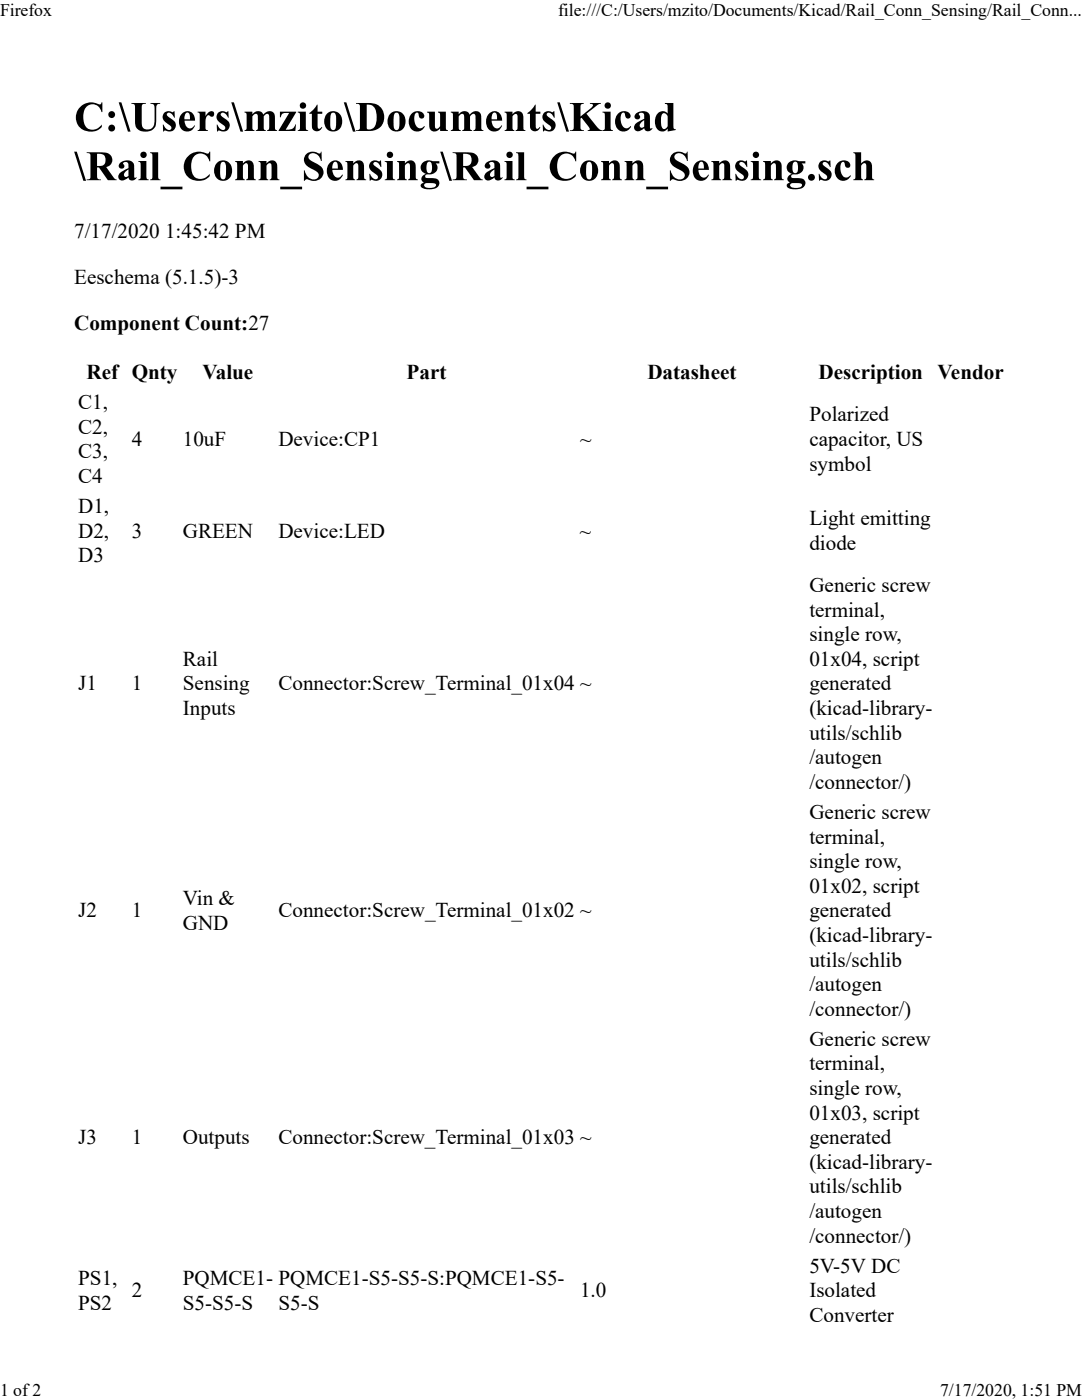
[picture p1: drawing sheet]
<svg xmlns="http://www.w3.org/2000/svg" width="216mm" height="279mm" viewBox="0 0 216 279" stroke-linecap="round" stroke-linejoin="round" font-family="sans-serif">
<g fill="#000">
<path d="M14.8 30.3h.5l1.9 5.8h-.6zM17.3 30.4h2.6a2.09 2.09 0 0 1 2.5 1.2 1.42 1.42 0 0 1-1.2 1.7l1.6 2.3 .5 .2v.2h-1.8l-1.8-2.6h-.3v1.6a.62 .62 0 0 0 .1 .7 .62 .62 0 0 0 .7 .1v.2h-2.9v-.2a.61 .61 0 0 0 .6-.1 .61 .61 0 0 0 .2-.7v-3.6a.61 .61 0 0 0-.2-.7 .61 .61 0 0 0-.6-.2zM19.4 30.7v2.4a1.24 1.24 0 0 0 1.6-.9 1.25 1.25 0 0 0-.3-1.3 1.25 1.25 0 0 0-1.3-.2zM24.1 32.4a1.66 1.66 0 0 1 2.6 .5l.1 2.5 .1 .1 .3-.2 .1 .2a.87 .87 0 0 1-.9 .5 .87 .87 0 0 1-.8-.6l-.3 .3a.93 .93 0 0 1-1 .4 .93 .93 0 0 1-.7-.8 2.62 2.62 0 0 1 2-1.8v-.4a.57 .57 0 0 0-.3-.7 .57 .57 0 0 0-.7 .3 .55 .55 0 0 1 0 .8 .55 .55 0 0 1-.8 0 .55 .55 0 0 1 0-.7zM25.1 34.2a.56 .56 0 0 0-.4 .7 .56 .56 0 0 0 .6 .4l.3-.2v-1.3zM28 30.9a.65 .65 0 0 1 1.3 0 .65 .65 0 0 1-1.3 0zM27.6 32.1h1.6v3.3l.1 .3 .4 .1v.2h-2.1v-.2l.4-.1 .1-.5v-2.5l-.1-.3-.4-.1zM30 30.4h1.6v5l.1 .3 .3 .1v.2h-2v-.2l.3-.1 .1-.5v-4.2l-.1-.3-.3-.2zM32 37.3h4.4v.5h-4.4zM37.6 31.1a3.4 3.4 0 0 1 3.8-.4l.3-.1 .1-.3h.2v1.9h-.2a1.83 1.83 0 0 0-2.1-1.5 1.83 1.83 0 0 0-1.5 2 2.67 2.67 0 0 0 1.2 2.9 2.24 2.24 0 0 0 2.4-.9 1.25 1.25 0 0 1-.9 1.2 2.92 2.92 0 0 1-3.7-1 2.92 2.92 0 0 1 .4-3.8zM43.5 32.4a1.91 1.91 0 0 1 2.3 .1 1.91 1.91 0 0 1 .4 2.3 1.83 1.83 0 0 1-2.3 1.2 1.83 1.83 0 0 1-1.2-2.3l.3-.8zM44.2 32.4l-.3 1.2a2.63 2.63 0 0 0 .4 2.2l.5-.1a4.8 4.8 0 0 0 0-3.3l-.3-.1zM46.9 32.1h1.6v.5a1.2 1.2 0 0 1 1.5-.5 1.2 1.2 0 0 1 .7 1.5v2l.4 .2v.2h-2l.4-.5v-2.1a.53 .53 0 0 0 0-.6 .53 .53 0 0 0-.6-.2l-.4 .5v2.3l.1 .3 .3 .1v.2h-2v-.2l.3-.1 .1-.6v-2.4l-.1-.3-.3-.1zM51.6 32.1h1.6v.5a1.19 1.19 0 0 1 1.5-.5 1.19 1.19 0 0 1 .6 1.5l.1 2 .4 .2v.2h-2l.4-.6v-2a.53 .53 0 0 0 0-.6 .53 .53 0 0 0-.6-.2l-.4 .5v2.5l.3 .4h-1.9v-.2l.3-.1 .1-.6v-2.4l-.1-.3-.3-.1zM55.9 37.3h4.4v.5h-4.4zM61.1 30.7a2.57 2.57 0 0 1 2.7-.1l.4-.3v1.8h-.2a1.46 1.46 0 0 0-.8-1.3 1.46 1.46 0 0 0-1.6 .2 1.08 1.08 0 0 0 1 1.3 2.51 2.51 0 0 1 2 2.1 2.07 2.07 0 0 1-3.2 1.4l-.8 .3v-2.1h.2a1.75 1.75 0 0 0 2.5 1.6 .96 .96 0 0 0-.5-1.6 2.83 2.83 0 0 1-2.2-2.1l.2-.6zM65.7 32.6a1.54 1.54 0 0 1 1.9-.4 1.54 1.54 0 0 1 .8 1.7h-2.1a1.26 1.26 0 0 0 1.4 1.5l.6-.6 .1 .1a1.66 1.66 0 0 1-2 1.1 1.66 1.66 0 0 1-1.2-1.9 2.14 2.14 0 0 1 .5-1.5zM66.7 32.3l-.3 .6-.1 .7h1.1v-.4a.64 .64 0 0 0-.1-.6 .64 .64 0 0 0-.6-.3zM68.9 32.1h1.6v.5a1.19 1.19 0 0 1 1.5-.5 1.19 1.19 0 0 1 .6 1.5l.1 2 .4 .2v.2h-2l.4-.5v-2.1a.53 .53 0 0 0 0-.6 .53 .53 0 0 0-.6-.2l-.4 .5v2.3l.1 .3 .3 .1v.2h-2v-.2l.4-.1v-.6v-2.6l-.4-.2zM74 32.4a1.76 1.76 0 0 1 1.8-.2l.2-.2 .1 1.3h-.2a.99 .99 0 0 0-1.3-.9l-.1 .3 .2 .3a2.65 2.65 0 0 1 1.6 1.8 1.37 1.37 0 0 1-2.2 1.1l-.3 .2-.1-1.4h.2a.99 .99 0 0 0 1.5 .8v-.3l-.2-.3a2.8 2.8 0 0 1-1.6-1.7zM77.2 30.9a.63 .63 0 0 1 1.2 0 .63 .63 0 0 1-1.2 0zM76.8 32.1h1.6v3.3l.1 .3 .3 .1v.2h-2v-.2l.4-.1v-.5v-2.5l-.1-.3-.3-.1zM79.2 32.1h1.6v.5a1.19 1.19 0 0 1 1.6-.5 1.19 1.19 0 0 1 .6 1.5v2l.4 .2v.2h-2l.4-.5v-2.1a.53 .53 0 0 0 0-.6 .53 .53 0 0 0-.6-.2l-.4 .5v2.5l.4 .4h-2v-.2a.46 .46 0 0 0 .4-.7v-2.4l-.1-.3-.3-.1zM84.4 32.4l.5-.3 .7-.1 .8 .2h1.3v.4h-.8a1.35 1.35 0 0 1 .2 1.6 1.35 1.35 0 0 1-1.6 .6h-.2a.38 .38 0 0 0-.5 .4 .38 .38 0 0 0 .5 .3h.7a1.21 1.21 0 0 1 1.7 1.3 1.93 1.93 0 0 1-2.4 1 1.05 1.05 0 0 1-1.3-.9l.6-.5a.93 .93 0 0 1-.5-1 .93 .93 0 0 1 .9-.7 1.29 1.29 0 0 1-1-1 1.29 1.29 0 0 1 .4-1.3zM85.4 32.4a1.87 1.87 0 0 0 .1 2.1h.3a1.75 1.75 0 0 0 0-2.2zM84.7 36.7v.4a1.82 1.82 0 0 0 2.3 0v-.3a2.6 2.6 0 0 0-2.3-.1zM87.8 30.3h.5l1.9 5.8h-.5zM90.3 30.4h2.6a2.08 2.08 0 0 1 2.5 1.2 1.41 1.41 0 0 1-1.2 1.7l1.6 2.3 .5 .2v.2h-1.7l-1.8-2.6h-.4v1.6a.61 .61 0 0 0 .1 .7 .61 .61 0 0 0 .7 .1v.2h-2.9v-.2a.62 .62 0 0 0 .7-.1 .62 .62 0 0 0 .1-.7v-3.6a.63 .63 0 0 0-.1-.7 .63 .63 0 0 0-.7-.2zM92.4 30.7v2.4a1.25 1.25 0 0 0 1.7-.9 1.25 1.25 0 0 0-.4-1.3 1.25 1.25 0 0 0-1.3-.2zM96.9 32.6a1.83 1.83 0 0 1 2.9 .1v2.7l.1 .1 .3-.2 .1 .2a.88 .88 0 0 1-.8 .5 .88 .88 0 0 1-.8-.6l-.4 .3a.93 .93 0 0 1-1 .4 .93 .93 0 0 1-.7-.8 2.62 2.62 0 0 1 2.1-1.8v-.4a.56 .56 0 0 0-.3-.7 .56 .56 0 0 0-.8 .3 .55 .55 0 0 1 0 .8 .55 .55 0 0 1-.7 0 .55 .55 0 0 1-.1-.7zM98.1 34.2a.54 .54 0 0 0-.3 .8 .54 .54 0 0 0 .9 .1v-1.3zM101 30.9a.65 .65 0 0 1 1.3 0 .65 .65 0 0 1-1.3 0zM100.6 32.1h1.7v3.3v.3l.4 .1v.2h-2.1v-.2l.4-.1 .1-.5v-2.5l-.1-.3-.4-.1zM103 30.4h1.6v5l.1 .3 .4 .1v.2h-2.1v-.2l.4-.1v-.5v-4.2v-.3l-.4-.2zM105.1 37.3h4.3v.5h-4.3zM110.6 31.1a3.4 3.4 0 0 1 3.9-.4l.2-.1 .1-.3h.2v1.9h-.2a1.83 1.83 0 0 0-2.1-1.5 1.83 1.83 0 0 0-1.5 2 2.66 2.66 0 0 0 1.2 2.9 2.28 2.28 0 0 0 2.5-.9 1.25 1.25 0 0 1-1 1.2 2.92 2.92 0 0 1-3.7-1 2.92 2.92 0 0 1 .4-3.8zM116.5 32.4a1.92 1.92 0 0 1 2.3 .1 1.92 1.92 0 0 1 .5 2.3 1.83 1.83 0 0 1-2.4 1.2 1.83 1.83 0 0 1-1.1-2.3l.2-.8zM117.2 32.4l-.2 1.2a2.58 2.58 0 0 0 .4 2.2l.5-.1a5.1 5.1 0 0 0 0-3.2l-.3-.2zM119.9 32.1h1.6v.5a1.19 1.19 0 0 1 1.6-.5 1.19 1.19 0 0 1 .6 1.5v2l.4 .2v.2h-1.9l.3-.6v-2a.53 .53 0 0 0 0-.6 .53 .53 0 0 0-.6-.2l-.4 .5v2.5l.4 .4h-2v-.2l.4-.1 .1-.6-.1-2.4v-.3l-.4-.1zM124.6 32.1h1.6v.5a1.19 1.19 0 0 1 1.6-.5 1.19 1.19 0 0 1 .6 1.5v2l.4 .2v.2h-2l.4-.5v-2.1a.53 .53 0 0 0 0-.6 .53 .53 0 0 0-.6-.2l-.4 .5v2.3l.1 .3 .3 .1v.2h-2v-.2a.46 .46 0 0 0 .4-.7v-2.6l-.4-.2zM128.9 37.3h4.4v.5h-4.4zM134.2 30.7a2.54 2.54 0 0 1 2.7-.1l.3-.3v1.8h-.1a1.47 1.47 0 0 0-.9-1.3 1.47 1.47 0 0 0-1.5 .2 1.08 1.08 0 0 0 .9 1.3 2.51 2.51 0 0 1 2 2.1 2.07 2.07 0 0 1-3.2 1.4l-.7 .3v-2.1h.1a1.77 1.77 0 0 0 2.6 1.6 .96 .96 0 0 0-.6-1.6 2.82 2.82 0 0 1-2.1-2.1l.1-.6zM138.8 32.6a1.54 1.54 0 0 1 1.8-.4 1.54 1.54 0 0 1 .9 1.7h-2.1a1.23 1.23 0 0 0 1.4 1.5l.5-.6 .2 .1a1.66 1.66 0 0 1-2 1.1 1.66 1.66 0 0 1-1.3-1.9 2.24 2.24 0 0 1 .6-1.5zM139.7 32.4l-.3 .5-.1 .7h1.2l-.1-.4a.63 .63 0 0 0 0-.7 .63 .63 0 0 0-.7-.1zM141.9 32.1h1.6v.5a1.2 1.2 0 0 1 1.6-.5 1.2 1.2 0 0 1 .6 1.5v2l.4 .2v.2h-2l.4-.5v-2.1a.53 .53 0 0 0 0-.6 .53 .53 0 0 0-.6-.2l-.4 .5v2.3l.1 .3 .3 .1v.2h-2v-.2l.4-.1 .1-.6v-2.4l-.1-.3-.4-.1zM147 32.4a1.76 1.76 0 0 1 1.8-.2l.3-.2v1.3h-.1a1.01 1.01 0 0 0-1.4-.9l-.1 .3 .2 .3a2.69 2.69 0 0 1 1.6 1.8 1.37 1.37 0 0 1-2.1 1.1l-.4 .2-.1-1.4h.2a.99 .99 0 0 0 1.5 .8v-.1a3.1 3.1 0 0 0-1.3-1.4l-.4-.8zM150.2 30.9a.65 .65 0 0 1 1.3 0 .65 .65 0 0 1-1.3 0zM149.8 32.1h1.6v3.3l.1 .3 .4 .1v.2h-2.1v-.2l.4-.1 .1-.5-.1-2.5v-.3l-.4-.1zM152.3 32.1h1.5v.5a1.19 1.19 0 0 1 1.6-.5 1.19 1.19 0 0 1 .6 1.5v2l.4 .2v.2h-1.9l.3-.5v-2.1a.53 .53 0 0 0 0-.6 .53 .53 0 0 0-.6-.2l-.4 .5v2.3l.1 .3 .3 .1v.2h-1.9v-.2l.3-.1 .1-.6v-2.4l-.1-.3-.3-.1zM157.4 32.4l.6-.3 .6-.1 .8 .2h1.3v.4h-.7a1.35 1.35 0 0 1 .1 1.6 1.35 1.35 0 0 1-1.5 .6l-.6 .1-.1 .4 .2 .2h.9a1.21 1.21 0 0 1 1.7 1.3 1.92 1.92 0 0 1-2.3 1 1.04 1.04 0 0 1-1.4-.9l.6-.5a.93 .93 0 0 1-.5-1 .93 .93 0 0 1 .9-.7 1.31 1.31 0 0 1-1-1 1.31 1.31 0 0 1 .4-1.3zM158.4 32.4a1.86 1.86 0 0 0 .1 2.1h.3a1.75 1.75 0 0 0 .3-2l-.3-.2zM157.8 36.7l-.1 .4a1.82 1.82 0 0 0 2.3 0v-.3a2.6 2.6 0 0 0-2.2-.1zM161.2 35.4a.7 .7 0 0 1 1.4 0 .7 .7 0 0 1-1.4 0zM163.6 32.4a1.76 1.76 0 0 1 1.8-.2l.3-.2v1.3h-.1a1.01 1.01 0 0 0-1.3-.9l-.1 .4 .2 .2a2.72 2.72 0 0 1 1.5 1.8 1.37 1.37 0 0 1-2.1 1.1l-.4 .2v-1.4h.1a.99 .99 0 0 0 1.5 .8v-.3l-.2-.3a2.17 2.17 0 0 1-1.5-2zM167.3 32.4a1.35 1.35 0 0 1 1.4-.4 1.35 1.35 0 0 1 .9 1.2 .58 .58 0 0 1-.7 .2 .58 .58 0 0 1-.3-.6l-.3-.5a1.02 1.02 0 0 0-.6 1.5 1.37 1.37 0 0 0 1.4 1.6l.6-.4 .1 .1a1.7 1.7 0 0 1-2 .9 1.7 1.7 0 0 1-1.2-1.9l.2-1.1zM170.3 30.4h1.5v2.2a1.2 1.2 0 0 1 1.6-.5 1.2 1.2 0 0 1 .6 1.5v2l.4 .2v.2h-1.9v-.2l.3-.1 .1-.3v-2a.54 .54 0 0 0 0-.6 .54 .54 0 0 0-.6-.2l-.5 .5 .1 2.4 .3 .5h-1.9v-.2l.3-.1 .1-.6v-4.1l-.1-.3-.3-.2z"/>
<path d="M16 21.3a3.3 3.3 0 0 1 3.9-.5l.2-.1 .2-.3h.1v2h-.1a1.83 1.83 0 0 0-2.1-1.6 1.83 1.83 0 0 0-1.6 2.1 2.67 2.67 0 0 0 1.3 2.9 2.24 2.24 0 0 0 2.4-1 1.25 1.25 0 0 1-1 1.3 2.92 2.92 0 0 1-3.5-.8 2.92 2.92 0 0 1 0-3.7zM21.6 22.9a.7 .7 0 0 1 1.4 0 .7 .7 0 0 1-1.4 0zM21.6 25.6a.7 .7 0 0 1 1.4 0 .7 .7 0 0 1-1.4 0zM23.7 20.4h.5l1.9 5.9h-.6zM26.2 20.6h2.9v.1a.64 .64 0 0 0-.7 .2 .64 .64 0 0 0-.1 .7v2.7a1.31 1.31 0 0 0 1.3 1.6 1.31 1.31 0 0 0 1.2-1.7v-2.6a.67 .67 0 0 0-.8-.9v-.1h2v.1a.67 .67 0 0 0-.8 .9v2.1a2.21 2.21 0 0 1-1.4 2.5 2.21 2.21 0 0 1-2.7-1l-.2-3.6a.61 .61 0 0 0 0-.7 .61 .61 0 0 0-.7-.2zM32.7 22.5a1.73 1.73 0 0 1 1.8-.1l.3-.2 .1 1.3h-.1a1.01 1.01 0 0 0-1.4-.9l-.1 .3 .2 .3a2.62 2.62 0 0 1 1.6 1.8 1.37 1.37 0 0 1-2.2 1l-.3 .2-.1-1.3h.1a1.07 1.07 0 0 0 1.5 .9l.1-.3-.2-.4a2.75 2.75 0 0 1-1.6-1.8zM36.2 22.8a1.54 1.54 0 0 1 1.9-.5 1.54 1.54 0 0 1 .8 1.8h-2.1a1.25 1.25 0 0 0 1.4 1.5l.6-.6 .1 .1a1.66 1.66 0 0 1-2 1.1 1.66 1.66 0 0 1-1.2-1.9 2.12 2.12 0 0 1 .5-1.5zM37 22.6l-.2 1.2h1.1v-.4a.64 .64 0 0 0-.1-.7 .64 .64 0 0 0-.6-.2zM39.4 22.3h1.6v.9a1.24 1.24 0 0 1 1.6-.9 .58 .58 0 0 1-.1 .9 .58 .58 0 0 1-.8-.2 .86 .86 0 0 0-.7 1v1.7l.2 .2 .3 .1v.1h-2.1v-.1a.37 .37 0 0 0 .4-.5v-2.8l-.4-.2zM43.5 22.5a1.73 1.73 0 0 1 1.8-.1l.3-.2v1.3h-.1a.93 .93 0 0 0-1.4-.8l.2 .5a2.62 2.62 0 0 1 1.5 1.8 1.36 1.36 0 0 1-2.1 1l-.4 .2-.1-1.3h.2a1.07 1.07 0 0 0 1.4 .9l.2-.3-.3-.4a2.75 2.75 0 0 1-1.5-1.8zM46.1 20.4h.6l1.8 5.9h-.5zM48.8 22.3h1.6v.5a1.23 1.23 0 0 1 2.1 .1 1.23 1.23 0 0 1 1.2-.7 1.23 1.23 0 0 1 1.1 .8l.1 2.7 .4 .3v.1h-2v-.1l.3-.2 .1-.3v-2.2a.51 .51 0 0 0-.3-.6 .51 .51 0 0 0-.7 .4l-.1 .1v2.3a.38 .38 0 0 0 .4 .5v.1h-1.9l.3-.5v-2.3a.5 .5 0 0 0-.3-.6 .5 .5 0 0 0-.6 .4l-.1 .1v2.3a.39 .39 0 0 0 .4 .5v.1h-2v-.1l.3-.2 .1-.5v-2.4l-.1-.3-.3-.1zM55.9 22.3h3.2l-2.1 3.6a1.55 1.55 0 0 0 1.9-1.1h.2l-.2 1.3h-3.3l2.1-3.6h-.6a.89 .89 0 0 0-1.1 .9h-.1zM59.8 21.1a.65 .65 0 0 1 1.3 0 .65 .65 0 0 1-1.3 0zM59.4 22.3h1.6v3.3l.1 .3 .4 .1v.1h-2.1v-.1l.4-.2 .1-.5v-2.4l-.1-.3-.4-.1zM63.2 20.9h.2v1.4h.9v.4h-.9v2.8l.3 .2 .5-.4 .1 .1a1.08 1.08 0 0 1-1.4 .8 1.08 1.08 0 0 1-.7-1.4v-2.1h-.5v-.1l.9-.8zM65.2 22.8a1.84 1.84 0 0 1 2.2-.3 1.84 1.84 0 0 1 .9 2.1 1.83 1.83 0 0 1-2.2 1.6 1.83 1.83 0 0 1-1.4-2.4zM66.1 22.6l-.2 1.2a2.61 2.61 0 0 0 .4 2.1h.5a4.7 4.7 0 0 0 0-3.3l-.3-.1zM68.6 20.4h.5l1.9 5.9h-.6zM71 20.6h2.5a2.81 2.81 0 0 1 3.2 2.7 2.81 2.81 0 0 1-3.2 2.8h-2.5v-.1a.61 .61 0 0 0 .7-.2 .61 .61 0 0 0 .1-.6v-3.7a.61 .61 0 0 0-.1-.6 .61 .61 0 0 0-.7-.2zM73.2 20.9v4.8a1.19 1.19 0 0 0 1.8-.9 3.3 3.3 0 0 0-.9-3.8zM77.8 22.8a1.84 1.84 0 0 1 2.3-.3 1.84 1.84 0 0 1 .8 2.1 1.83 1.83 0 0 1-2.2 1.6 1.83 1.83 0 0 1-1.4-2.4zM78.8 22.6l-.3 1.2a2.61 2.61 0 0 0 .4 2.1h.5a4.7 4.7 0 0 0 0-3.3l-.3-.1zM82.2 22.6a1.44 1.44 0 0 1 2.5 .6 .57 .57 0 0 1-.7 .4 .57 .57 0 0 1-.5-.7l-.2-.4a1.01 1.01 0 0 0-.6 1.4 1.4 1.4 0 0 0 1.3 1.7l.6-.5 .2 .2a1.7 1.7 0 0 1-2.1 .9 1.7 1.7 0 0 1-1.1-1.9l.2-1.1zM85.2 22.3h1.6v2.6a.5 .5 0 0 0 .2 .7 .5 .5 0 0 0 .7-.2l.1-.2v-2.3l-.1-.3-.3-.1v-.2h1.6v3.3v.3l.4 .1v.1h-1.6v-.5a1.2 1.2 0 0 1-1.5 .6 1.2 1.2 0 0 1-.7-1.5v-2l-.4-.2zM90 22.3h1.5v.5a1.23 1.23 0 0 1 2.2 .1 1.23 1.23 0 0 1 1.2-.7 1.23 1.23 0 0 1 1.1 .8l.1 2.7 .4 .3v.1h-2v-.1l.3-.2 .1-.3v-2.2a.51 .51 0 0 0-.4-.6 .51 .51 0 0 0-.6 .4l-.1 .1v2.3a.38 .38 0 0 0 .4 .5v.1h-2l.4-.5v-2.3a.5 .5 0 0 0-.3-.6 .5 .5 0 0 0-.6 .4l-.2 .1v2.3a.39 .39 0 0 0 .4 .5v.1h-1.9v-.1l.3-.2 .1-.5v-2.4l-.1-.3-.3-.1zM97.5 22.8a1.54 1.54 0 0 1 1.9-.5 1.54 1.54 0 0 1 .8 1.8h-2.1a1.25 1.25 0 0 0 1.4 1.5l.6-.6 .1 .1a1.66 1.66 0 0 1-2 1.1 1.66 1.66 0 0 1-1.2-1.9 2.12 2.12 0 0 1 .5-1.5zM98.3 22.6l-.2 1.2h1.1v-.4a.64 .64 0 0 0-.1-.7 .64 .64 0 0 0-.6-.2zM100.7 22.3h1.6v.5a1.2 1.2 0 0 1 1.5-.5 1.2 1.2 0 0 1 .6 1.5l.1 1.9 .3 .3v.1h-1.9v-.1l.3-.2 .1-.3v-2.4l-.3-.4a.72 .72 0 0 0-.7 .5v2.4l.3 .5h-1.9v-.1l.3-.2 .1-.5v-2.4l-.1-.3-.3-.1zM106.8 20.9h.1v1.4h.9v.4h-.9v2.8l.3 .2 .5-.4 .1 .1a1.08 1.08 0 0 1-1.3 .8 1.08 1.08 0 0 1-.8-1.4v-2.1h-.5v-.1l.9-.8zM108.5 22.5a1.69 1.69 0 0 1 1.8-.1l.3-.2 .1 1.3h-.2a1 1 0 0 0-1.3-.9l-.1 .4 .2 .2a2.64 2.64 0 0 1 1.6 1.8 1.36 1.36 0 0 1-2.2 1l-.3 .2-.1-1.3h.1a1.07 1.07 0 0 0 1.5 .9l.1-.3-.3-.4a2.19 2.19 0 0 1-1.4-2zM111.2 20.4h.5l1.8 5.9h-.5zM113.7 20.6h2.8v.1a.58 .58 0 0 0-.6 .2 .58 .58 0 0 0-.1 .6v1.8l2.1-1.7a.61 .61 0 0 0 .4-.7l-.6-.2v-.1h2.2v.1l-.6 .2-2.3 1.8 2.2 2.7 .5 .5 .5 .1v.1h-2.9v-.1l.4-.2-.1-.2-1.6-2.1-.2 .2v1.5a.59 .59 0 0 0 .1 .6 .59 .59 0 0 0 .6 .2v.1h-2.8v-.1a.62 .62 0 0 0 .7-.2 .62 .62 0 0 0 .1-.6v-3.7a.62 .62 0 0 0-.1-.6 .62 .62 0 0 0-.7-.2zM120.6 21.1a.65 .65 0 0 1 1.3 0 .65 .65 0 0 1-1.3 0zM120.2 22.3h1.6v3.3a.39 .39 0 0 0 .5 .4v.1h-2.1v-.1l.4-.2 .1-.5v-2.4l-.1-.3-.4-.1zM123.4 22.6a1.35 1.35 0 0 1 1.5-.4 1.35 1.35 0 0 1 .9 1.2 .59 .59 0 0 1-.7 .2 .59 .59 0 0 1-.4-.7l-.2-.4a1.02 1.02 0 0 0-.7 1.4 1.4 1.4 0 0 0 1.4 1.7l.6-.5 .1 .2a1.7 1.7 0 0 1-2 .9 1.7 1.7 0 0 1-1.2-1.9l.3-1.1zM126.8 22.7a1.82 1.82 0 0 1 2.8 .2l.1 2.6 .2 .2 .2-.2 .1 .1a.87 .87 0 0 1-.8 .6 .87 .87 0 0 1-.9-.6l-.3 .2a.93 .93 0 0 1-1 .4 .93 .93 0 0 1-.7-.8l.4-.8 1.6-.9v-.4a.57 .57 0 0 0-.2-.8 .57 .57 0 0 0-.8 .4 .55 .55 0 0 1 0 .8 .55 .55 0 0 1-.7 0 .55 .55 0 0 1-.1-.8zM128 24.4a.56 .56 0 0 0-.4 .6 .56 .56 0 0 0 .6 .5l.3-.2v-1.3zM132.7 20.6h1.7v4.9l.5 .3v.2l-1.7 .2v-.5a1.35 1.35 0 0 1-1.4 .5 1.35 1.35 0 0 1-1-1.2 2.09 2.09 0 0 1 1.5-2.8l.5 .1 .4 .4v-1.7l-.2-.2-.3-.1zM132.2 22.7a3.3 3.3 0 0 0 .1 3 .52 .52 0 0 0 .7-.2l.2-.3v-2l-.5-.6z"/>
</g>
<g font-size="4.2">
<text x="14.8" y="47.5">7/17/2020 1:45:42 PM</text>
<text x="14.8" y="56.6">Eeschema (5.1.5)-3</text>
<text x="14.8" y="65.8">Component Count:27</text>
<text x="17.3" y="75.7">Ref Qnty</text>
<text x="40.4" y="75.7">Value</text>
<text x="81.1" y="75.7">Part</text>
<text x="129.2" y="75.7">Datasheet</text>
<text x="163.3" y="75.7">Description Vendor</text>
<text x="15.6" y="81.6">C1,</text>
<text x="15.6" y="86.6">C2,</text>
<text x="26.3" y="89">4</text>
<text x="36.5" y="89">10uF</text>
<text x="55.6" y="89">Device:CP1</text>
<text x="115.7" y="89">~</text>
<text x="161.5" y="84.1">Polarized</text>
<text x="161.5" y="89">capacitor, US</text>
<text x="15.6" y="91.5">C3,</text>
<text x="161.5" y="93.9">symbol</text>
<text x="15.6" y="96.4">C4</text>
<text x="15.6" y="102.3">D1,</text>
<text x="15.6" y="107.3">D2,</text>
<text x="26.3" y="107.3">3</text>
<text x="36.5" y="107.3">GREEN</text>
<text x="55.5" y="107.3">Device:LED</text>
<text x="115.7" y="107.3">~</text>
<text x="161.5" y="104.8">Light emitting</text>
<text x="15.6" y="112.2">D3</text>
<text x="161.5" y="109.7">diode</text>
<text x="161.5" y="118.2">Generic screw</text>
<text x="161.5" y="123.1">terminal,</text>
<text x="161.5" y="128">single row,</text>
<text x="15.6" y="137.8">J1</text>
<text x="26.3" y="137.8">1</text>
<text x="36.5" y="132.9">Rail</text>
<text x="36.5" y="137.8">Sensing</text>
<text x="55.6" y="137.8">Connector:Screw_Terminal_01x04 ~</text>
<text x="161.5" y="132.9">01x04, script</text>
<text x="161.5" y="137.8">generated</text>
<text x="36.5" y="142.7">Inputs</text>
<text x="161.5" y="142.7">(kicad-library-</text>
<text x="161.5" y="147.6">utils/schlib</text>
<text x="161.5" y="152.5">/autogen</text>
<text x="161.5" y="157.5">/connector/)</text>
<text x="161.5" y="163.4">Generic screw</text>
<text x="161.5" y="168.3">terminal,</text>
<text x="161.5" y="173.2">single row,</text>
<text x="161.5" y="178.2">01x02, script</text>
<text x="15.6" y="183.1">J2</text>
<text x="26.3" y="183.1">1</text>
<text x="36.5" y="180.6">Vin &amp;</text>
<text x="36.5" y="185.5">GND</text>
<text x="55.6" y="183.1">Connector:Screw_Terminal_01x02 ~</text>
<text x="161.5" y="183.1">generated</text>
<text x="161.5" y="188">(kicad-library-</text>
<text x="161.5" y="192.9">utils/schlib</text>
<text x="161.5" y="197.8">/autogen</text>
<text x="161.5" y="202.7">/connector/)</text>
<text x="161.5" y="208.7">Generic screw</text>
<text x="161.5" y="213.6">terminal,</text>
<text x="161.5" y="218.5">single row,</text>
<text x="161.5" y="223.5">01x03, script</text>
<text x="15.6" y="228.4">J3</text>
<text x="26.3" y="228.4">1</text>
<text x="36.5" y="228.4">Outputs</text>
<text x="55.6" y="228.4">Connector:Screw_Terminal_01x03 ~</text>
<text x="161.5" y="228.4">generated</text>
<text x="161.5" y="233.3">(kicad-library-</text>
<text x="161.5" y="238.2">utils/schlib</text>
<text x="161.5" y="243.1">/autogen</text>
<text x="161.5" y="248">/connector/)</text>
<text x="15.6" y="256.4">PS1,</text>
<text x="36.5" y="256.4">PQMCE1- PQMCE1-S5-S5-S:PQMCE1-S5-</text>
<text x="161.5" y="254">5V-5V DC</text>
<text x="15.6" y="261.4">PS2</text>
<text x="26.3" y="258.9">2</text>
<text x="36.5" y="261.4">S5-S5-S</text>
<text x="55.6" y="261.4">S5-S</text>
<text x="115.7" y="258.9">1.0</text>
<text x="161.5" y="258.9">Isolated</text>
<text x="161.5" y="263.8">Converter</text>
</g>
<g font-size="3.5">
<text x="0" y="3.2">Firefox</text>
<text x="111.4" y="3.2">file:///C:/Users/mzito/Documents/Kicad/Rail_Conn_Sensing/Rail_Conn...</text>
<text x="0" y="278.7">1 of 2</text>
<text x="187.6" y="278.7">7/17/2020, 1:51 PM</text>
</g>
</svg>
